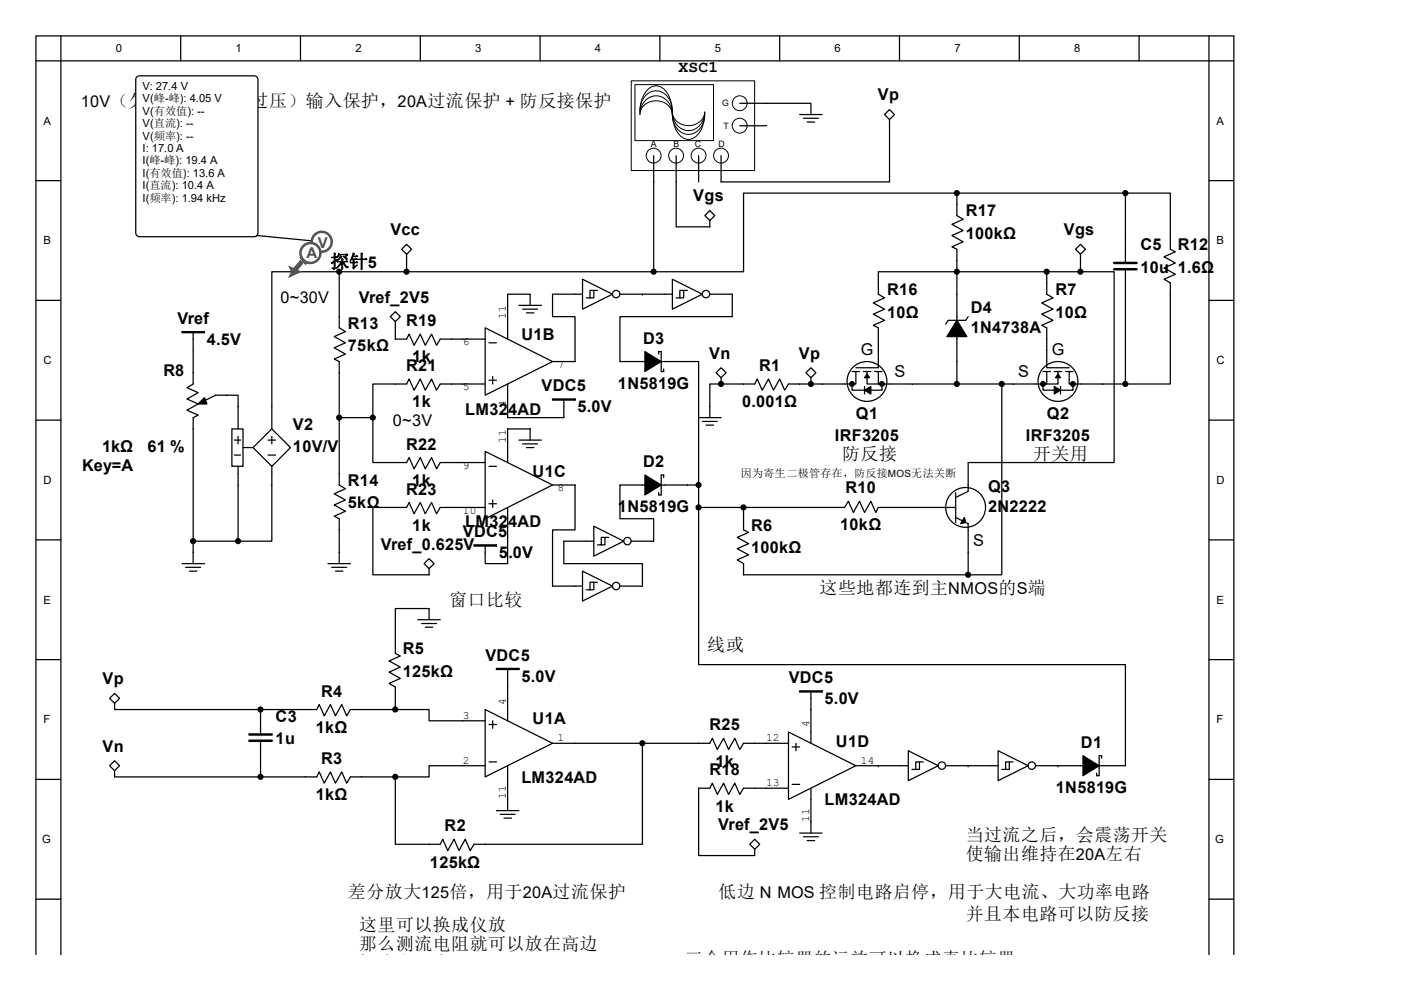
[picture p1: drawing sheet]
<svg xmlns="http://www.w3.org/2000/svg" width="297mm" height="210mm" viewBox="0 0 297 210" stroke-linecap="round" stroke-linejoin="round" font-family="sans-serif">
<g fill="none" stroke="#000" stroke-width=".26">
<path d="M7.6 12.9h254M12.9 7.6v194.8M38.3 7.6v5.3M63.7 7.6v5.3M89.1 7.6v5.3M114.5 7.6v5.3M139.9 7.6v5.3M165.3 7.6v5.3M190.7 7.6v5.3M216.1 7.6v5.3M241.5 7.6v5.3M256.3 7.6v194.8"/>
<path d="M7.6 38.3h5.3M256.3 38.3h5.3M248.1 50.5v2.4l1.1 .5-2.4 1.1 2.4 1.3-2.4 1 2.4 1.4-2.4 1 1.3 .8v2.4M7.6 63.7h5.3M41 70.6v10.8l-1.4 .8 2.4 1.1-2.4 1.3 2.4 1.1-2.4 1.3 2.4 1.1-1 .5v30.9M71.9 67.2v2.3l1.3 .8-2.3 1.1 2.3 1.3-2.3 1.1 2.3 1.3-2.3 1.1 1 .5v2.4M256.3 63.7h5.3M7.6 89.1h5.3M42 85.7l3.7-1.9h4.8v7.2M49.2 91h2.3v7.9h-2.3zM49.7 96.5h1.3M49.7 93.3h1.3"/>
<path d="M50.5 98.9v15.9h-9.5M50.5 92.6v1.5M51.5 94.9h2.2M53.7 94.9l3.9-3.9 4 3.9-4 4zM56.8 96.5h1.6M56.8 93.3h1.6M57.6 98.9v15.9h-7.1M57.6 86.2v4.8M57.6 92.6v1.5M148.1 88.6h4.8M148.9 89.4h3.2M149.7 90.2h1.6"/>
<path d="M150.5 86.2v2.4M256.3 89.1h5.3M7.6 114.5h5.3M38.6 119.5h4.7M69.5 119.5h4.8M71.9 100.5v2.4l1.3 .8-2.3 1 2.3 1.3-2.3 1.1 2.3 1.3-2.3 1.1 1 .5v9.5M256.3 114.5h5.3M7.6 139.9h5.3M39.4 120.3h3.1M40.2 121.1h1.6M70.3 120.3h3.2M71.1 121.1h1.6"/>
<path d="M88.6 131.4h4.7M89.4 132.2h3.2M90.2 133h1.6M91 131.4v-2.3h-7.2v9.5l1.1 .5-2.4 1.1 2.4 1.3-2.4 1.1 2.4 1.3-2.4 1 1.3 .8v2.4M256.3 139.9h5.3M23.2 148.1l1.1-1 1.1 1-1.1 1.1zM24.3 149.2v1.3M64.8 150.5h2.4l.5-1.1 1 2.4 1.4-2.4 1 2.4 1.4-2.4 1 2.4 .8-1.3h2.4M7.6 165.3h5.3M23.2 162.4l1.1-1 1.1 1-1.1 1.1zM24.3 163.5v1.3M64.8 164.8h2.4l.5-1.1 1 2.4 1.4-2.4 1 2.4 1.4-2.4 1 2.4 .8-1.3h2.4"/>
<path d="M91 179.1h2.3l.6-1.1 1 2.4 1.4-2.4 1 2.4 1.3-2.4 1.1 2.4 .8-1.3h2.4M256.3 165.3h5.3M7.6 190.7h5.3M256.3 190.7h5.3M7.6 202.4v-194.8h254v194.8"/>
</g>
<g fill="#000" stroke="#000" stroke-width=".26">
<path d="M38.6 70.3v.3h4.7v-.3z" fill-rule="evenodd"/>
<path d="M42 85.7l1.3-1.4 .6 1.4z" fill-rule="evenodd"/>
<circle cx="40.9" cy="114.8" r=".52"/>
<circle cx="50.5" cy="114.8" r=".52"/>
</g>
<path d="M133.9 17.2h26.1v19h-26.1z" fill="#fff"/>
<path d="M133.8 17.1h26.2v19.1h-26.2z" fill="none" stroke="#000" stroke-width=".21"/>
<circle cx="138.6" cy="33" r="1.58" fill="#fff" stroke="#000" stroke-width=".21"/>
<path d="M138.6 33v3.2" fill="none" stroke="#000" stroke-width=".26"/>
<circle cx="143.3" cy="33" r="1.58" fill="#fff" stroke="#000" stroke-width=".21"/>
<path d="M143.4 33v3.2" fill="none" stroke="#000" stroke-width=".26"/>
<circle cx="156.8" cy="21.9" r="1.58" fill="#fff" stroke="#000" stroke-width=".21"/>
<path d="M156.8 21.9h3.2" fill="none" stroke="#000" stroke-width=".26"/>
<circle cx="156.8" cy="26.7" r="1.58" fill="#fff" stroke="#000" stroke-width=".21"/>
<path d="M156.8 26.7h3.2" fill="none" stroke="#000" stroke-width=".26"/>
<path d="M134.6 18h16.7v11.8h-16.7z" fill="#fff"/>
<path d="M134.6 17.9h16.7v11.9h-16.7zM135.7 23.7a5.5 5.5 0 0 1 2.8-5.4 2.88 2.88 0 0 1 3.2 1.9 7.8 7.8 0 0 1 .8 3.5" fill="none" stroke="#000" stroke-width=".21"/>
<circle cx="148.1" cy="33" r="1.58" fill="#fff" stroke="#000" stroke-width=".21"/>
<path d="M148.1 33v3.2" fill="none" stroke="#000" stroke-width=".26"/>
<circle cx="152.9" cy="33" r="1.58" fill="#fff" stroke="#000" stroke-width=".21"/>
<g fill="none" stroke="#000" stroke-width=".26">
<path d="M138.6 36.2v21.4M143.4 36.2v11.9h7.1v-1.3M148.1 36.2v2.4M160 21.9h11.9v2.4M160 26.7h2.4M169.5 24.3h4.8M170.3 25.1h3.2M171.1 25.9h1.6M187.5 24.3l1.1-1.1 1 1.1-1 1.1zM188.6 25.4v13.2h-35.7v-5.6M71.9 57.6h66.7M85.1 52.9l1.1-1.1 1.1 1.1-1.1 1z"/>
<path d="M86.2 53.9v3.7M123.5 59.2l6.4 3.2-6.4 3.2zM142.6 59.2l6.3 3.2-6.3 3.2zM149.4 45.7l1.1-1 1.1 1-1.1 1.1zM202.9 41h45.2v9.5M202.9 41v4.7l1.3 .8-2.4 1.1 2.4 1.3-2.4 1.1 2.4 1.3-2.4 1 1.1 .6v28.5M202.9 41h-45.3v16.6h-19M228 52.9l1.1-1.1 1 1.1-1 1zM229.1 53.9v3.7h-7.2M229.1 57.6h7.1v40.5h-30.9v6.1l-2.7 1.3M238.6 41v14.5M238.6 57.4v24"/>
<path d="M71.9 79.1v21.4M71.9 67.2v-9.6h-14.3v28.6M82.8 67.2l1-1.1 1.1 1.1-1.1 1zM83.8 68.2v3.7h2.4l.5-1 1.1 2.3 1.3-2.3 1.1 2.3 1.3-2.3 1.1 2.3 .7-1.3h9.6M102.9 69.5l14.3 7.2-14.3 7.1zM103.7 72.7h1.6M104.5 79.9v1.5M110 64.8h4.8M110.8 65.6h3.2M111.6 66.4h1.6M112.4 64.8v-2.4h-4.8v9.5M123.5 62.4h-6.3v4.8h4.7v9.5h-4.7"/>
<path d="M125.9 61.6v1.6h-.8M126.7 61.6h-1.6v1.6h-.8M131.4 62.4h11.2M136.2 62.4h.1M139.7 75.1v-.5h.5v4.2h.5v-.5M144.9 61.6v1.6h-.8M145.7 61.6h-1.6v1.6h-.7M150.5 62.4h4.8v4.8h-23.9v9.5h16.7v26.2M151.8 79.1l1.1-1.1 1 1.1-1 1zM170.9 79.1l1-1.1 1.1 1.1-1.1 1zM180.7 78.8h1.5M181.5 78h4.7v-8.5l-1-.5 2.3-1.1-2.3-1.3 2.3-1-2.3-1.4 2.3-1-1.3-.8v-4.8h35.7v4.8l1.4 .8-2.4 1 2.4 1.4-2.4 1 2.4 1.3-2.4 1.1 1 .5v8.5h4.8"/>
<path d="M181.5 78.8v2.6h-14.3l-.8 1.4-1.1-2.4-1.3 2.4-1.1-2.4-1.3 2.4-1.1-2.4-.5 1h-9.5v4.8M183 78.8h1.6M183.8 78.8v2.6h2.4M185.4 78.8h1.6M186.2 78.8v2.6h26.2M205.3 67.2l-.6 .7h-3.7l-.5 .8M221.1 78.8h1.6M221.9 78.8v2.6h-9.5v40.5h-7.1M223.5 78.8h1.6M224.3 78.8v2.6h-2.4M225.9 78.8h1.6M248.1 62.4v19h-21.4v-2.6"/>
<path d="M71.9 88.6h7.2v9.5h7.1l.5-1.1 1.1 2.4 1.3-2.4 1.1 2.4 1.3-2.4 1.1 2.4 .7-1.3h9.6M102.9 95.7l14.3 7.2-14.3 7.1zM102.9 81.4h-9.6l-.7 1.4-1.1-2.4-1.3 2.4-1.1-2.4-1.3 2.4-1.1-2.4-.5 1h-7.1v7.2M103.7 98.9h1.6M103.7 80.6h1.6M107.6 81.4v7.2h11.9v-3.7M110 93.3h4.8M110.8 94.1h3.2M111.6 94.9h1.6M112.4 93.3v-2.3h-4.8v7.1M152.9 81.4h.1M152.9 80.1v1.3"/>
<path d="M171.9 81.4h.1M171.9 80.1v1.3M180.7 81.4v1.4h6.3v-1.4M183.3 82v1.6M221.1 81.4v1.4h6.4v-1.4M224.8 82v1.6M89.9 119.5l1.1-1 1 1-1 1.1zM102.9 107.6h-9.6l-.7 1.4-1.1-2.4-1.3 2.4-1.1-2.4-1.3 2.4-1.1-2.4-.5 1h-7.1v14.3h11.9v-1.3M103.7 106.8h1.6M104.5 106v1.6M107.6 107.6v11.9h-4.7v-3.7M117.2 102.9h4.7v9.5h-4.7v11.9h6.3"/>
<path d="M125.9 111.6l6.3 3.2-6.3 3.2zM125.9 114.8h-6.4v4.7h16.7v4.8h-4.8M128.3 114v1.6h-.8M129.1 114h-1.6v1.6h-.8M140.7 101.3v-.5h-.5v4.2h-.5v-.5M148.1 107.6h31l.8-1.3 1 2.4 1.3-2.4 1.1 2.4 1.3-2.4 1.1 2.4 .5-1.1h16.4M148.1 102.9v38.1h90.5v21.4h-19M148.1 102.9h-16.7v7.1h7.2v4.8h-4.8M157.6 107.6v4.8l1.1 .5-2.4 1.1 2.4 1.3-2.4 1.1 2.4 1.3-2.4 1 1.3 .8v2.4h47.7v-10.8l-2.7-1.4M202.6 104.5v6.3M123.5 121.1l6.4 3.2-6.4 3.2zM125.9 123.5v1.6h-.8"/>
<path d="M126.7 123.5h-1.6v1.6h-.8M24.3 150.5h40.5M55.2 150.5v5M55.2 157.4v7.4M83.8 148.1v2.4h-7.1M83.8 150.5h7.2v2.4h11.9M102.9 150.5l14.3 7.1-14.3 7.2zM103.7 153.7h1.6M104.5 152.9v1.6M107.6 142v10.9M117.2 157.6h19M167.2 155.3l14.3 7.1-14.3 7.1z"/>
<path d="M167.2 157.6h-9.6l-.8 1.4-1-2.4-1.3 2.4-1.1-2.4-1.3 2.4-1.1-2.4-.5 1h-14.3v21.5h-33.3M168 158.4h1.5M168.8 157.6v1.6M171.9 146.8v10.8M192.6 159.2l6.3 3.2-6.3 3.2zM211.6 159.2l6.4 3.2-6.4 3.2zM24.3 164.8h40.5M76.7 164.8h7.1v14.3h7.2M102.9 162.4h-11.9v2.4h-7.2M103.7 161.6h1.6M105.3 171.9h4.7M106 172.7h3.2"/>
<path d="M106.8 173.5h1.6M107.6 162.4v9.5M159 179.1l1-1.1 1.1 1.1-1.1 1zM167.2 167.2h-9.6l-.8 1.3-1-2.4-1.3 2.4-1.1-2.4-1.3 2.4-1.1-2.4-.5 1.1h-2.4v14.3h11.9v-1.4M168 166.4h1.5M169.5 176.7h4.8M170.3 177.5h3.2M171.1 178.3h1.6M171.9 167.2v9.5M181.5 162.4h11.1M186.2 162.4h.1M194.9 161.6v1.6h-.7"/>
<path d="M195.7 161.6h-1.5v1.6h-.8M200.5 162.4h11.1M205.3 162.4h.1M214 161.6v1.6h-.8M214.8 161.6h-1.6v1.6h-.8M224.3 162.4h.1M233.6 160.8v-.5h-.6v4.2h-.5v-.5"/>
<circle cx="130.6" cy="62.4" r=".78"/>
<circle cx="149.7" cy="62.4" r=".78"/>
<circle cx="183.8" cy="80.9" r="4.2"/>
<circle cx="224.3" cy="80.9" r="4.2"/>
<circle cx="133" cy="114.8" r=".78"/>
<circle cx="204.7" cy="107.6" r="4.2"/>
<circle cx="130.6" cy="124.3" r=".78"/>
<circle cx="199.7" cy="162.4" r=".78"/>
<circle cx="218.8" cy="162.4" r=".78"/>
</g>
<path d="M135.7 23.5a3.7 3.7 0 0 1 4.1-4.2 4 4 0 0 1 2.7 4.2M136.7 21.5a3.3 3.3 0 0 1 3.5-1 3.3 3.3 0 0 1 2.3 3v.8a3.5 3.5 0 0 0-5.3-2.4 2.84 2.84 0 0 0-1.5 2.4 4.3 4.3 0 0 1 1-2.8zM142.6 24a5.5 5.5 0 0 0 2.8 5.5 2.88 2.88 0 0 0 3.2-1.9 7.8 7.8 0 0 0 .8-3.6M142.6 24.3a3.9 3.9 0 0 0 3.4 4.2 3.9 3.9 0 0 0 3.4-4.2M142.6 23.7a3.5 3.5 0 0 0 5.8 2.1 2.69 2.69 0 0 0 1-2.1 3.5 3.5 0 0 1-1.6 3.4 3.5 3.5 0 0 1-3.7-.1 4.1 4.1 0 0 1-1.5-3.3z" fill="none" stroke="#000" stroke-width=".21"/>
<g fill="#000" stroke="#000" stroke-width=".26">
<path d="M136.7 74.6l3.5 2.1-3.5 2.1z" fill-rule="evenodd"/>
<path d="M202.9 67.9l2.1 3.5h-4.2z" fill-rule="evenodd"/>
<path d="M117.2 84.6v.3h4.7v-.3z" fill-rule="evenodd"/>
<path d="M183.8 79.3l.6 .8h-1.1z" fill-rule="evenodd"/>
<path d="M183.3 82.8l1.3-.8v1.6z" fill-rule="evenodd"/>
<path d="M223.5 82l1.4 .8-1.4 .8z" fill-rule="evenodd"/>
<path d="M224.3 79.3l.5 .8h-1z" fill-rule="evenodd"/>
<path d="M100.5 115.6v.2h4.7v-.2z" fill-rule="evenodd"/>
<path d="M136.7 100.8l3.5 2.1-3.5 2.1z" fill-rule="evenodd"/>
<path d="M204.5 109.7l.2 1.1-1 .3z" fill-rule="evenodd"/>
<path d="M105.3 141.8v.2h4.7v-.2z" fill-rule="evenodd"/>
<path d="M169.5 146.5v.3h4.8v-.3z" fill-rule="evenodd"/>
<path d="M229.6 160.3l3.4 2.1-3.4 2.1z" fill-rule="evenodd"/>
<circle cx="71.9" cy="57.6" r=".52"/>
<circle cx="86.2" cy="57.6" r=".52"/>
<circle cx="138.6" cy="57.6" r=".52"/>
<circle cx="202.9" cy="40.9" r=".52"/>
<circle cx="202.9" cy="57.6" r=".52"/>
<circle cx="221.9" cy="57.6" r=".52"/>
<circle cx="229.1" cy="57.6" r=".52"/>
<circle cx="238.6" cy="40.9" r=".52"/>
<circle cx="71.9" cy="88.6" r=".52"/>
<circle cx="79" cy="88.6" r=".52"/>
<circle cx="152.9" cy="81.4" r=".52"/>
<circle cx="171.9" cy="81.4" r=".52"/>
<circle cx="202.9" cy="81.4" r=".52"/>
<circle cx="212.4" cy="81.4" r=".52"/>
<circle cx="238.6" cy="81.4" r=".52"/>
<circle cx="148.1" cy="102.9" r=".52"/>
<circle cx="148.1" cy="107.6" r=".52"/>
<circle cx="157.6" cy="107.6" r=".52"/>
<circle cx="205.3" cy="121.9" r=".52"/>
<circle cx="55.2" cy="150.5" r=".52"/>
<circle cx="83.8" cy="150.5" r=".52"/>
<circle cx="136.2" cy="157.6" r=".52"/>
<circle cx="55.2" cy="164.8" r=".52"/>
<circle cx="83.8" cy="164.8" r=".52"/>
</g>
<path d="M236.2 55.8h4.8M236.2 57.1h4.8M52.9 155.8h4.7M52.9 157.1h4.7" fill="none" stroke="#000" stroke-width=".53"/>
<g fill="#000" stroke="#000" stroke-width=".21">
<circle cx="180.6" cy="81.4" r=".52"/>
<circle cx="187" cy="81.4" r=".52"/>
<circle cx="221.1" cy="81.4" r=".52"/>
<circle cx="227.5" cy="81.4" r=".52"/>
</g>
<path d="M29 16.3l.6-.2h24.3a.79 .79 0 0 1 .8 .8v32.5a.8 .8 0 0 1-.8 .8h-24.3a.79 .79 0 0 1-.8-.8v-32.5z" fill-rule="evenodd" fill="#fff" stroke="#000" stroke-width=".26"/>
<path d="M54.5 50l13.7 1.3" fill="none" stroke="#000" stroke-width=".26"/>
<path d="M61.3 56.6l2.4 1-2.4 1.1 .6-1.1z" fill-rule="evenodd" fill="#505050"/>
<path d="M61.3 56.6l2.4 1-2.4 1.1 .6-1.1z" fill="none" stroke="#505050" stroke-width=".26"/>
<path d="M63.7 55.2l.5 .6-1.3 1.6-.5 .2v-.8z" fill-rule="evenodd" fill="#505050"/>
<path d="M63.7 55.2l.5 .6-1.3 1.6-.5 .2v-.8z" fill="none" stroke="#505050" stroke-width=".26"/>
<path d="M63.7 54.7h.3l1 1.1-.2 .2z" fill-rule="evenodd" fill="#505050"/>
<path d="M63.7 54.7h.3l1 1.1-.2 .2z" fill="none" stroke="#505050" stroke-width=".26"/>
<circle cx="68.2" cy="51.3" r="2.12" fill="#fff"/>
<circle cx="68.2" cy="51.3" r="2.12" fill="none" stroke="#505050" stroke-width=".53"/>
<circle cx="65.8" cy="53.7" r="2.12" fill="#fff"/>
<circle cx="65.8" cy="53.7" r="2.12" fill="none" stroke="#505050" stroke-width=".53"/>
<text font-size="4" x="70.1" y="56.9">探针</text>
<g font-size="3.8">
<text x="178.5" y="97.5">防反接</text>
<text x="219" y="97.5">开关用</text>
<text x="95.2" y="128.5">窗口比较</text>
<text x="173.8" y="126.1">这些地都连到主NMOS的S端</text>
<text x="150" y="138">线或</text>
<text x="204.7" y="178.5">当过流之后，会震荡开关</text>
<text x="204.7" y="182.4">使输出维持在20A左右</text>
<text x="73.8" y="190.4">差分放大125倍，用于20A过流保护</text>
<text x="152.4" y="190.4">低边 N MOS 控制电路启停，用于大电流、大功率电路</text>
<text x="76.2" y="197.5">这里可以换成仪放</text>
<text x="204.7" y="195.1">并且本电路可以防反接</text>
<text x="76.2" y="201.5">那么测流电阻就可以放在高边</text>
<text x="76.2" y="205.4">恒流表</text>
<text x="91.8" y="205.4">会</text>
<text x="145.2" y="204.7">三个用作比较器的运放可以换成真比较器</text>
</g>
<g font-size="3.5">
<text x="143.8" y="15.2">XSC1</text>
<text x="17.1" y="22.6">10V（欠压）到40V（过压）输入保护，20A过流保护 + 防反接保护</text>
<text x="186.1" y="21.3">Vp</text>
<text x="147" y="42.7">Vgs</text>
<text x="204.7" y="45.9">R17</text>
<text x="82.8" y="49.9">Vcc</text>
<text x="204.7" y="50.7">100kΩ</text>
<text x="225.5" y="49.9">Vgs</text>
<text x="241.8" y="53.1">C5</text>
<text x="249.7" y="53.1">R12</text>
<text x="241.8" y="57.8">10u 1.6Ω</text>
<text x="59.5" y="64.2">0~30V</text>
<text x="76.1" y="64.2">Vref_2V5</text>
<text x="188.1" y="62.6">R16</text>
<text x="223.8" y="62.6">R7</text>
<text x="37.6" y="68.7">Vref</text>
<text x="73.8" y="69.7">R13</text>
<text x="86.1" y="69.2">R19</text>
<text x="188.1" y="67.4">10Ω</text>
<text x="205.8" y="66.3">D4</text>
<text x="205.8" y="70.5">1N4738A</text>
<text x="223.8" y="67.4">10Ω</text>
<text x="43.9" y="73.2">4.5V</text>
<text x="73.8" y="74.5">75kΩ</text>
<text x="87.4" y="76.9">1k</text>
<text x="110.6" y="72.1">U1B</text>
<text x="136.4" y="72.9">D3</text>
<text x="150.3" y="76.1">Vn</text>
<text x="169.4" y="76.1">Vp</text>
<text x="182.5" y="75.3">G</text>
<text x="223" y="75.3">G</text>
<text x="34.6" y="79.8">R8</text>
<text x="86.1" y="78.7">R21</text>
<text x="114.8" y="83">VDC5</text>
<text x="131" y="82.4">1N5819G</text>
<text x="160.9" y="78.7">R1</text>
<text x="189.6" y="80.1">S</text>
<text x="215.9" y="80.1">S</text>
<text x="87.4" y="86.4">1k</text>
<text x="98.6" y="88">LM324AD</text>
<text x="122.4" y="87.5">5.0V</text>
<text x="157.3" y="86.4">0.001Ω</text>
<text x="181.5" y="88.8">Q1</text>
<text x="222" y="88.8">Q2</text>
<text x="21.6" y="95.9">1kΩ</text>
<text x="31.3" y="95.9">61 %</text>
<text x="62.1" y="91.2">V2</text>
<text x="62.1" y="95.9">10V/V</text>
<text x="83.3" y="90.4">0~3V</text>
<text x="86.1" y="95.4">R22</text>
<text x="177" y="93.5">IRF3205</text>
<text x="217.5" y="93.5">IRF3205</text>
<text x="17.4" y="99.9">Key=A</text>
<text x="112.9" y="101.2">U1C</text>
<text x="136.4" y="99.1">D2</text>
<text x="73.8" y="103.1">R14</text>
<text x="73.8" y="107.8">5kΩ</text>
<text x="86.1" y="104.9">R23</text>
<text x="87.4" y="103.1">1k</text>
<text x="179.2" y="104.6">R10</text>
<text x="209.5" y="104.4">Q3</text>
<text x="87.4" y="112.6">1k</text>
<text x="98.1" y="113.9">VDC5</text>
<text x="98.6" y="111.8">LM324AD</text>
<text x="131" y="108.6">1N5819G</text>
<text x="159.2" y="112.6">R6</text>
<text x="178.1" y="112.3">10kΩ</text>
<text x="209.5" y="108.6">2N2222</text>
<text x="80.7" y="116.6">Vref_0.625V</text>
<text x="105.8" y="118.4">5.0V</text>
<text x="159.2" y="117.3">100kΩ</text>
<text x="206.3" y="115.8">S</text>
<text x="85.4" y="138.8">R5</text>
<text x="85.4" y="143.6">125kΩ</text>
<text x="102.9" y="140.1">VDC5</text>
<text x="21.8" y="145.1">Vp</text>
<text x="68.1" y="147.8">R4</text>
<text x="110.6" y="144.6">5.0V</text>
<text x="167.2" y="144.9">VDC5</text>
<text x="174.8" y="149.4">5.0V</text>
<text x="58.4" y="153.1">C3</text>
<text x="66.9" y="155.4">1kΩ</text>
<text x="112.9" y="153.6">U1A</text>
<text x="150.4" y="154.9">R25</text>
<text x="21.8" y="159.4">Vn</text>
<text x="58.4" y="157.8">1u</text>
<text x="177.2" y="158.4">U1D</text>
<text x="229.2" y="158.6">D1</text>
<text x="68.1" y="162.1">R3</text>
<text x="110.6" y="166">LM324AD</text>
<text x="150.4" y="164.4">R18</text>
<text x="151.7" y="162.6">1k</text>
<text x="66.9" y="169.7">1kΩ</text>
<text x="151.7" y="172.1">1k</text>
<text x="174.8" y="170.8">LM324AD</text>
<text x="223.9" y="168.1">1N5819G</text>
<text x="94.3" y="176.4">R2</text>
<text x="152.3" y="176.1">Vref_2V5</text>
<text x="91.2" y="184">125kΩ</text>
</g>
<text font-size="3.4" x="78" y="56.9">5</text>
<g font-size="3.2" fill="#505050">
<text x="67.4" y="52.6">V</text>
<text x="65" y="54.6">A</text>
</g>
<g font-size="2.4">
<text x="24.5" y="11.1">0</text>
<text x="49.9" y="11.1">1</text>
<text x="75.3" y="11.1">2</text>
<text x="100.7" y="11.1">3</text>
<text x="126.1" y="11.1">4</text>
<text x="151.5" y="11.1">5</text>
<text x="176.9" y="11.1">6</text>
<text x="202.3" y="11.1">7</text>
<text x="227.7" y="11.1">8</text>
<text x="30.2" y="19">V: 27.4 V</text>
<text x="30.2" y="21.7">V(峰-峰): 4.05 V</text>
<text x="9.2" y="26.4">A</text>
<text x="30.2" y="24.3">V(有效值): --</text>
<text x="30.2" y="26.9">V(直流): --</text>
<text x="30.2" y="29.6">V(频率): --</text>
<text x="257.9" y="26.4">A</text>
<text x="30.2" y="32.2">I: 17.0 A</text>
<text x="30.2" y="34.9">I(峰-峰): 19.4 A</text>
<text x="30.2" y="37.5">I(有效值): 13.6 A</text>
<text x="30.2" y="40.2">I(直流): 10.4 A</text>
<text x="30.2" y="42.8">I(频率): 1.94 kHz</text>
<text x="9.2" y="51.8">B</text>
<text x="257.9" y="51.8">B</text>
<text x="107.2" y="67.7" transform="rotate(-90 107.2 67.7)">11</text>
<text x="9.2" y="77.2">C</text>
<text x="98.1" y="73.3">6</text>
<text x="257.9" y="77.2">C</text>
<text x="98.1" y="82.8">5</text>
<text x="118.2" y="78">7</text>
<text x="107.2" y="86.4" transform="rotate(-90 107.2 86.4)">4</text>
<text x="107.2" y="93.9" transform="rotate(-90 107.2 93.9)">11</text>
<text x="98.1" y="99.5">9</text>
<text x="9.2" y="102.6">D</text>
<text x="118.2" y="104.2">8</text>
<text x="257.9" y="102.6">D</text>
<text x="98.1" y="109">10</text>
<text x="107.2" y="112.5" transform="rotate(-90 107.2 112.5)">4</text>
<text x="9.2" y="128">E</text>
<text x="257.9" y="128">E</text>
<text x="107.2" y="149.4" transform="rotate(-90 107.2 149.4)">4</text>
<text x="9.2" y="153.4">F</text>
<text x="98.1" y="152.5">3</text>
<text x="171.5" y="154.2" transform="rotate(-90 171.5 154.2)">4</text>
<text x="257.9" y="153.4">F</text>
<text x="118.2" y="157.2">1</text>
<text x="162.4" y="157.2">12</text>
<text x="98.1" y="162">2</text>
<text x="162.4" y="166.8">13</text>
<text x="182.5" y="162">14</text>
<text x="107.2" y="169.5" transform="rotate(-90 107.2 169.5)">11</text>
<text x="8.9" y="178.8">G</text>
<text x="171.5" y="174.3" transform="rotate(-90 171.5 174.3)">11</text>
<text x="257.6" y="178.8">G</text>
</g>
<text font-size="2.3" x="157.1" y="101.1">因为寄生二极管存在，防反接MOS无法关断</text>
<g font-size="1.9">
<text x="153.1" y="22.5">G</text>
<text x="153.4" y="27.3">T</text>
<text x="138" y="31.2">A</text>
<text x="142.8" y="31.2">B</text>
<text x="147.3" y="31.2">C</text>
<text x="152.3" y="31.2">D</text>
</g>
</svg>
